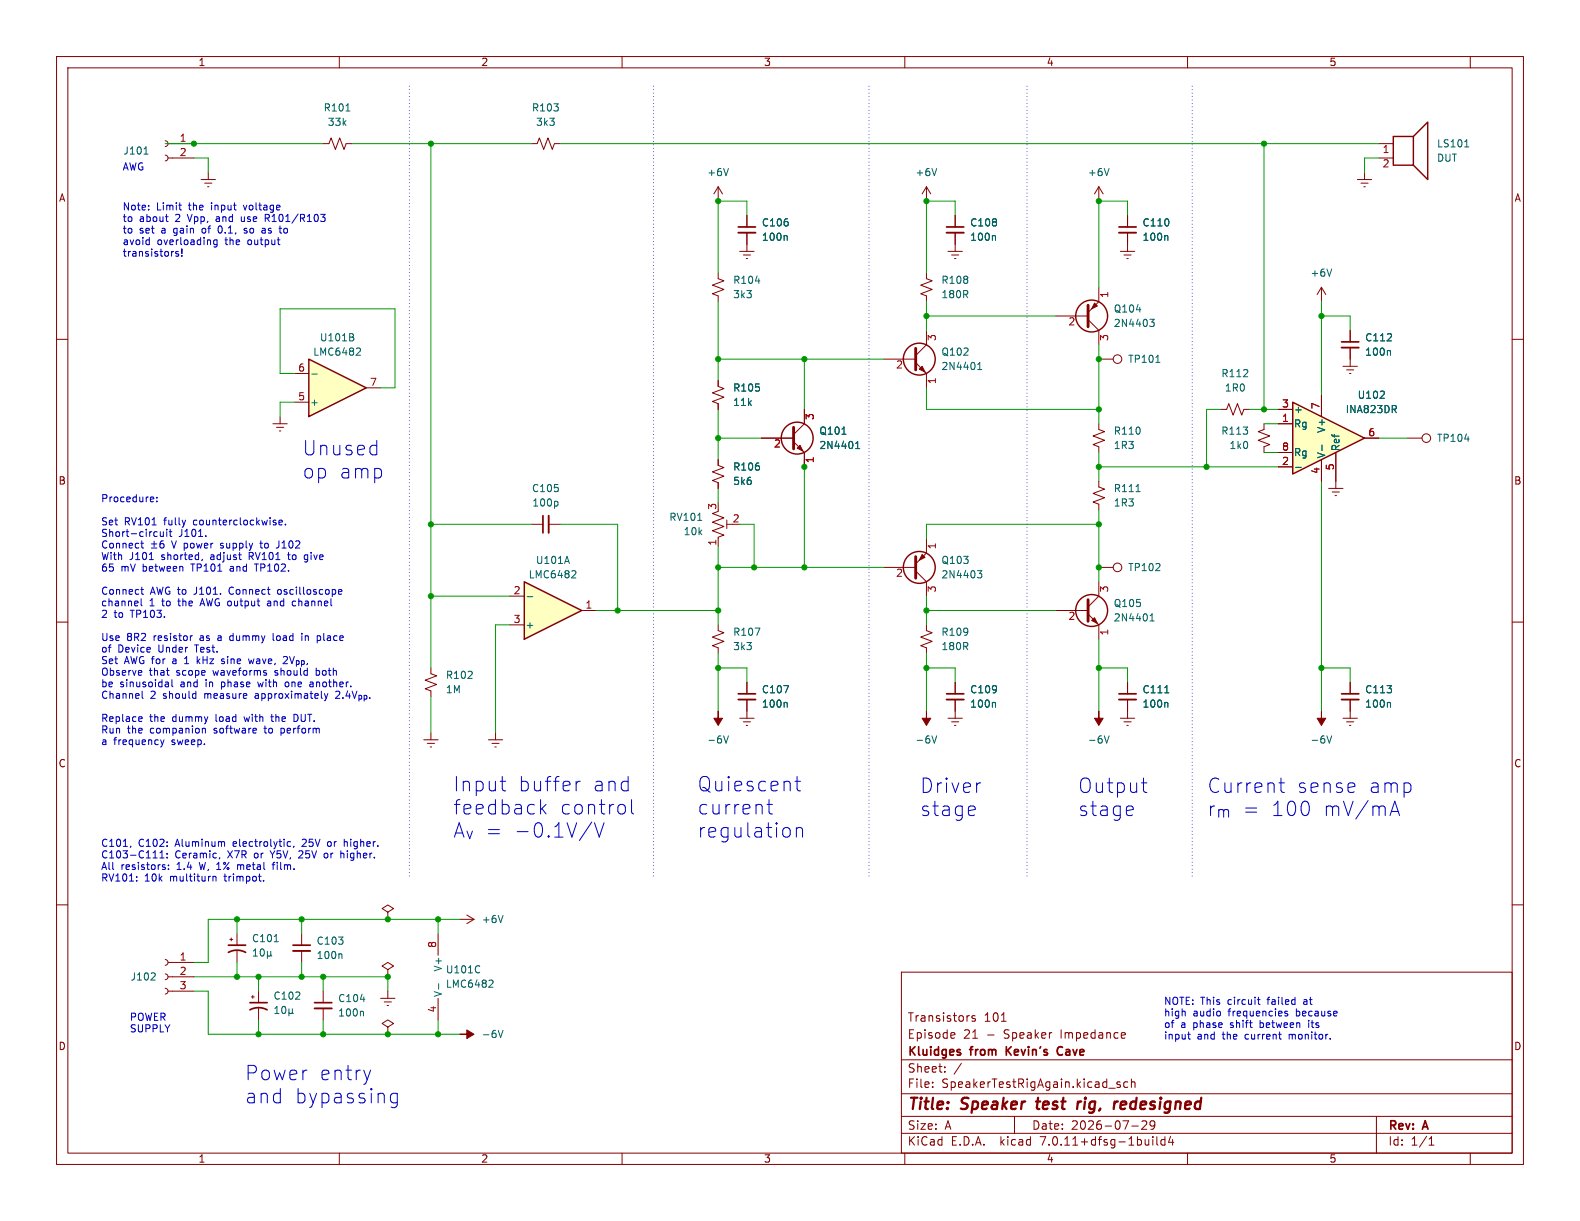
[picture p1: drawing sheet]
<svg xmlns="http://www.w3.org/2000/svg" width="279mm" height="216mm" viewBox="0 0 279 216" stroke-linecap="round" stroke-linejoin="round" font-family="sans-serif">
<g fill="none" stroke="#840000" stroke-width=".18">
<path d="M10 10h259.4v195.9h-259.4zM12 12h255.4v191.9h-255.4zM60 10v2M110 10v2M160 10v2M210 10v2M260 10v2M10 60h2M267.4 60h2M10 110h2M267.4 110h2M10 160h2"/>
<path d="M267.4 160h2M159.4 171.9h108v32h-108zM171.3 179.6h.1M172.4 179.7l-.3-.1-.2 .2v.2l.5 .2v.3h-.5M159.4 197.4h108M159.4 193.4h108M159.4 187.4h108M164.9 192.1v.2M164.9 191.4v.1M167.1 189.4v.2M167.1 188.7v.1M168.4 182.6l.4 .1 .1 .2-.8 .2"/>
<path d="M168.8 183.5l-.4 .1M170 188l-1.3 1.9M177.1 180.6h.8M179.4 197.4v3M198.1 191.4l-.4-.1-.2 .2 .1 .2 .5 .2v.3h-.6M198.8 182.6l.2 .3-.7 .2M198.9 183.5l-.1 .1M199.4 191.4l-.4-.1-.3 .3v.4l.2 .2h.5M200.1 191.4l.2-.1 .3 .1 .1 .9M200.1 190.8v1.5M200.1 199.1h1.2M202.7 198.3v.5l-.8 .9h.9"/>
<path d="M203.4 198.3v.5l.1 .2 .4 .1 .3-.3M204.1 198.3a.99 .99 0 0 1-.3 1.4h-.3M243.4 197.4v6.5M60 203.9v2M110 203.9v2M159.4 200.4h108M160 203.9v2M203.9 201v.1M203.9 201.5v1M204.6 201v1.3l.2 .2M206 201v1.5M206 201.6l-.4-.1-.3 .3v.4l.1 .2h.6"/>
<path d="M207 200.9l-.4 1.1h1M207.4 201.5v1M210 203.9v2M252.7 202.5h.9M252.7 201.4l.4-.4v1.5M260 203.9v2"/>
</g>
<path d="M183.2 194.8h.8M183.6 194.1l-.2 1.7 .2 .3M190.6 194.8l-.1 1.3M191.2 194.8l-.4 .1-.2 .3M197.7 194.8l-.4 .1M198.9 194.8l-.6 .1-.2 .9 .3 .3h.3M199.1 195.2l-.9 .2" fill="none" stroke="#840000" stroke-width=".4"/>
<path d="M169.8 186.1v.4M178 185.1v1.5M178.8 185.1l-.8 .8M187.8 185.1a.74 .74 0 0 0-.9 .6 .74 .74 0 0 0 .6 .9l.3-.1" fill="none" stroke="#840000" stroke-width=".3"/>
<path d="M228.6 71.1l12.7 6.4-12.7 6.3z" fill="#ffffc2"/>
<g fill="none" stroke="#840000" stroke-width=".25">
<path d="M246.4 24.1h3.5v5.1h-3.5zM249.9 24.1l2.6-2.5v10.2l-2.6-2.6M228.6 71.1l12.7 6.4-12.7 6.3z"/>
<circle cx="162.6" cy="100.3" r="2.82"/>
<circle cx="193" cy="107.9" r="2.82"/>
</g>
<g fill="none" stroke="#840000" stroke-width=".18">
<path d="M240 31.8h2.6M240.7 32.4h1.2M241.2 33h.2M241.3 30.5v1.3M243.8 25.4h2.6M243.8 27.9h2.6M233.7 50.8v2.5M233.7 50.8l-.8 1.3M233.7 50.8l.7 1.3M238.8 58.4v2.1M223.5 74.9v1l-1 .4 2 .8-2 .8 2 .7-1 .4v1M226.1 74.9h2.5"/>
<path d="M226.1 72.4h2.5M233.7 69.9v3.8M237.5 64.8h2.5M238.1 65.4h1.3M238.6 66h.3M238.8 61.5v3.3M241.3 77.5h2.5M248.9 77.5h2.6M163.8 95.3v2.5l-1.9 1.9M226.1 82.6h2.5M226.1 80h2.5M233.7 81.3v3.8"/>
<path d="M236.2 80v5.1M76.2 118.1v1l1 .4-2 .8 2 .7-2 .8 1 .4v1M156.2 100.3h5.7M161.9 101l1.9 1.9v2.5M186.7 108h5.7M192.4 108.6l1.9 1.9v2.5M194.3 102.9v2.5l-1.9 1.9M74.9 130.8h2.6M75.6 131.4h1.2M76.1 132.1h.2M76.2 129.5v1.3M86.4 130.8h2.5"/>
<path d="M87 131.4h1.3M87.5 132.1h.3M87.6 129.5v1.3M130.8 127h2.5M131.4 127.6h1.3M132 128.3h.2M132.1 120.7v2M132.1 123.7v3.3M167.6 127h2.6M168.3 127.6h1.2M168.8 128.3h.2M168.9 120.7v2"/>
<path d="M168.9 123.7v3.3M68.6 161.3l1-.6-1-.7-1 .7 1 .6v1.3M68.6 162.6h.1M77.5 165.1v3.8M77.5 176.5v3.8M81.3 162.6h2.5M82.5 161.8l1.3 .8M83.8 162.6l-1.3 .7"/>
<circle cx="252.2" cy="77.5" r=".76"/>
</g>
<g fill="none" stroke="#006464" stroke-width=".18">
<path d="M259 26h.7M235.5 47.6l-.4 1.2M233.8 78.7v1M244 70.4h.8M244.7 69.3v.4M245.7 62l.2 .2v.6M246.5 72.4l.4 .6M246.9 71.8v.4M259 77.6h.8M229.1 82.6h1M172.8 100.9h.8l-.4 .5 .4 .1v.4l-.2 .3h-.4M203.4 109.8h.7"/>
<path d="M203.4 108.9l.3-.4v1.3M128 130.1l.4 1.3 .4-1.3M138.6 121.2h.8l-.5 1.3M139 124.2l.2 .2v.6M164.8 130.1l.4 1.3 .4-1.3M175.9 124.2l.1 .2v.6M77.6 173.9v1M84.8 170.8v.1M84.8 171.9v.1M86.7 173.3l.4 .1 .1 .3-.8 .9h.8M89 161.9l-.5 1.2M88.1 182.2l.4 1.3 .5-1.3"/>
</g>
<path d="M161.9 98.4v3.8M192.4 106v3.9" fill="none" stroke="#840000" stroke-width=".51"/>
<g fill="#840000" stroke="#840000" stroke-width=".18">
<path d="M163.1 98l.5 .6-1 .5z"/>
<path d="M163.8 125.7v1.3h.8l-.8 1.3-.7-1.3h.7z"/>
<path d="M193 109.7l.5-.5 .6 1z"/>
<path d="M81.3 182.9h1.2v-.8l1.3 .8-1.3 .7v-.7z"/>
<path d="M127 125.7v1.3h.8l-.8 1.3-.8-1.3h.8z"/>
</g>
<path d="M237.2 61.5h3.1M130.6 123.7h3M167.4 123.7h3" fill="none" stroke="#840000" stroke-width=".33"/>
<path d="M237.2 60.5h3.1M130.6 122.7h3M167.4 122.7h3" fill="none" stroke="#840000" stroke-width=".3"/>
<path d="M92.7 102.9l10.2 5.1-10.2 5z" fill="#ffffc2"/>
<path d="M92.7 102.9l10.2 5.1-10.2 5z" fill="none" stroke="#840000" stroke-width=".25"/>
<g fill="none" stroke="#840000" stroke-width=".18">
<path d="M132.1 38.1v2M127 48.3v1l1 .4-2 .7 2 .8-2 .7 1 .4v1M130.8 44.5h2.5M131.4 45.1h1.3M132 45.7h.2M132.1 41.1v3.4M127 67.3v1l1 .4-2 .8 2 .7-2 .8 1 .4v1M94 92.7h2M97 92.7h2.1M127 81.3v1l1 .4-2 .7 2 .8-2 .8 1 .3v1.1M127 90.4l-1 .4 2 .8-2 .7 2 .8-2 .8 2 .7-1 .4v1.5M128.5 92.7h1"/>
<path d="M128.5 91.9v1.6M90.2 105.4h2.5M90.2 110.5h2.5M102.9 108h2.5"/>
</g>
<path d="M133.6 49.7h.8M139 41.6l.2 .2v.7M98.4 88.6l.3 .3v.3l-.3 .3M100.3 98.4l.4 1.2M123.4 92h.7M93.2 105.5h1M101.3 100.9l.4 .1 .1 .3-.7 .9h.7" fill="none" stroke="#006464" stroke-width=".18"/>
<path d="M130.6 41.1h3M97 91.2v3" fill="none" stroke="#840000" stroke-width=".33"/>
<path d="M130.6 40.1h3M96 91.2v3" fill="none" stroke="#840000" stroke-width=".3"/>
<path d="M54.6 63.5l10.2 5.1-10.2 5.1z" fill="#ffffc2"/>
<g fill="none" stroke="#840000" stroke-width=".25">
<path d="M54.6 63.5l10.2 5.1-10.2 5.1z"/>
<circle cx="193" cy="55.9" r="2.82"/>
<circle cx="141" cy="77.5" r="2.82"/>
<circle cx="162.6" cy="63.5" r="2.82"/>
</g>
<g fill="none" stroke="#840000" stroke-width=".18">
<path d="M29.2 27.4l.4 .2 .1 .4-.1 .3-.4 .1M29.2 24.9l.4 .1 .1 .4-.1 .4-.4 .1M29.7 25.4h4.6M29.7 27.9h4.6M35.6 31.8h2.5M36.2 32.4h1.3M36.7 33h.3M36.8 30.5v1.3M57.1 25.4h1.1l.3-1 .8 2 .8-2 .7 2 .4-1h1M94 25.4h1l.4-1 .7 2 .8-2 .8 2 .3-1h1.1M127 33l-.8 1.3M127 33v2.6"/>
<path d="M127 33l.8 1.3M132.1 38.1v2M163.8 33v2.6M163.8 33l-.7 1.3M163.8 33l.8 1.3M168.9 38.1v2M194.3 33v2.6M194.3 33l-.8 1.3M194.3 33l.8 1.3M199.4 38.1v2M132.1 41.1v2.1M163.8 48.3v1l1 .4-2 .7 2 .8-2 .7 1 .4v1"/>
<path d="M163.8 58.4v2.6l-1.9 1.9M167.6 44.5h2.6M168.3 45.1h1.2M168.8 45.7h.2M168.9 41.1v3.4M186.7 55.9h5.7M192.4 56.5l1.9 1.9v2.6M194.3 50.8v2.5l-1.9 1.9M198.1 44.5h2.6M198.8 45.1h1.2M199.3 45.7h.2M199.4 41.1v3.4"/>
<path d="M238.8 58.4v2.1M48.3 74.9h2.5M48.9 75.6h1.3M49.4 76.2h.3M49.5 73.7v1.2M52.1 71.1h2.5M52.1 66h2.5M64.8 68.6h2.5M127 67.3v1M127 71.4v1M134.6 77.5h5.7M140.3 78.1l1.9 1.9v2.6"/>
<path d="M142.2 72.4v2.5l-1.9 1.9M156.2 63.5h5.7M161.9 64.1l1.9 1.9v2.6M194.3 74.9v1l1 .4-2 .8 2 .8-2 .7 1 .4v1M194.3 63.5h2.5M215.9 72.4h1l.4-1 .8 2 .7-2 .8 2 .4-1h1M226.1 74.9h2.5M226.1 72.4h2.5M233.7 69.9v3.8M238.8 61.5v2M241.3 77.5h2.5M127 81.3v1"/>
<path d="M127 85.3v1.1M194.3 85.1v1l1 .4-2 .7 2 .8-2 .8 1 .4v1M226.1 82.6h2.5M226.1 80h2.5M233.7 81.3v3.8M234.9 86.4h2.6M235.6 87h1.3M236.1 87.6h.2M236.2 80v6.4M127 110.5v1l1 .4-2 .7 2 .8-2 .8 1 .4v1M163.8 110.5v1l1 .4-2 .7 2 .8-2 .8 1 .4v1M194.3 100.3h2.5"/>
<path d="M132.1 120.7v2M132.1 123.7v2M168.9 120.7v2M168.9 123.7v2M198.1 127h2.6M198.8 127.6h1.2M199.3 128.3h.2M199.4 120.7v2M199.4 123.7v3.3M237.5 127h2.5M238.1 127.6h1.3M238.6 128.3h.3"/>
<path d="M238.8 120.7v2M238.8 123.7v3.3M29.2 174.8l.4 .1 .1 .4-.1 .3-.4 .2M29.2 172.2l.4 .2 .1 .3-.1 .4-.4 .1M29.2 169.7l.4 .1 .1 .4-.1 .4-.4 .1M29.7 175.3h4.6M29.7 172.7h4.6M29.7 170.2h4.6M40.6 166.1h.5M40.9 165.9v.5M41.9 165.1v2M41.9 168.1v2.1"/>
<path d="M44.4 176.3h.6M44.7 176v.5M45.7 175.3v2M45.7 178.3v2M53.3 165.1v2M53.3 168.1v2.1M57.1 175.3v2M57.1 178.3v2M67.3 176.5h2.5M67.9 177.2h1.3M68.5 177.8h.2M68.6 171.5l1-.7-1-.6-1 .6 1 .7v1.2"/>
<path d="M68.6 172.7h.1M68.6 175.3v1.2M68.6 181.6l1-.6-1-.7-1 .7 1 .6v1.3M68.6 182.9h.1"/>
<circle cx="197.6" cy="63.5" r=".76"/>
<circle cx="197.6" cy="100.3" r=".76"/>
</g>
<g fill="none" stroke="#006464" stroke-width=".18">
<path d="M61.2 19.6h.7M25.5 27.2h.7M128.8 29.8l-.4 1.3M165.6 29.8l-.4 1.3M196.1 29.8l-.4 1.3M62.3 59.6l.3 .2-.1 .3-.2 .2M62.4 59.1l.1 .1-.1 .3M139 41.6l.2 .2v.7M175.9 41.6l.1 .2v.7M203.3 56.5h.8l-.4 .4 .3 .2 .1 .4-.2 .2h-.4M206.3 41.6l.2 .2v.7M55.1 66.1h1"/>
<path d="M63.2 61.5l.4 .1 .1 .3-.7 .9h.7M148.9 76.8h.7M151.3 79.3h.7M151.3 78.4l.4-.4v1.3M172.9 65.3h.7M172.9 64.4l.4-.3v1.2M204.4 64.1h.7M233.8 78.7v1M244 70.4h.8M244.7 69.3v.4M245.7 62l.2 .2v.6M246.5 72.4l.4 .6"/>
<path d="M246.9 71.8v.4M200.9 86.9h.7M229.1 82.6h1M133.5 111.1h.9l-.6 1.2M138.6 121.2h.8l-.5 1.3M139 124.2l.2 .2v.6M175.9 124.2l.1 .2v.6M195.3 130.1l.4 1.3 .4-1.3M206 122.5h.7M206.3 124.2l.2 .2v.6M234.6 130.1l.5 1.3 .4-1.3M245.7 124.2l.2 .2v.6"/>
<path d="M27.3 172.1l.2 .2-.1 .3-.7 .7h.8M44.8 169.1h.7M44.8 168.2l.4-.4v1.3M46.2 167.8h.1a.68 .68 0 0 1 .5 .6 .68 .68 0 0 1-.5 .7 .84 .84 0 0 1-.1-1.3zM47.3 168.9l.2 .2h.2l.2-.2M47.3 168.2v1.3M47.9 168.9l.2 .2M47.9 168.2v.7M48.5 166.5h.7M48.6 179.2h.7M48.6 178.3l.4-.4v1.3M50 178l.1-.1a.68 .68 0 0 1 .5 .7 .68 .68 0 0 1-.5 .6 .84 .84 0 0 1-.1-1.2z"/>
<path d="M51.1 179l.2 .2h.2l.2-.2M51.1 178.4v1.2M51.7 179l.2 .2M51.7 178.4v.6M60.3 168.6l.2 .2v.7M63.7 176.7h.8M64.1 178.8l.2 .2v.7"/>
</g>
<path d="M167.4 41.1h3M197.9 41.1h3M197.9 123.7h3M237.2 123.7h3.1M51.8 168.1h3.1M55.6 178.3h3.1" fill="none" stroke="#840000" stroke-width=".33"/>
<path d="M167.4 40.1h3M197.9 40.1h3M197.9 122.7h3M237.2 122.7h3.1M40.4 168.4a3.2 3.2 0 0 1 3 0M40.4 167.1h3M44.2 178.6a3.2 3.2 0 0 1 3 0M44.2 177.3h3M51.8 167.1h3.1M55.6 177.3h3.1" fill="none" stroke="#840000" stroke-width=".3"/>
<g fill="#840000" stroke="#840000" stroke-width=".18">
<path d="M233.7 125.7v1.3h.7l-.7 1.3-.8-1.3h.8z"/>
<path d="M194.3 125.7v1.3h.8l-.8 1.3-.8-1.3h.8z"/>
<path d="M162.6 65.3l.5-.5 .5 1z"/>
<path d="M193.5 53.6l.6 .5-1.1 .5z"/>
<path d="M141 79.2l.5-.5 .5 1.1z"/>
</g>
<path d="M192.4 54v3.8M140.3 75.6v3.8M161.9 61.6v3.8" fill="none" stroke="#840000" stroke-width=".51"/>
<g fill="none" stroke="#0000c2" stroke-width=".18">
<path d="M26.3 37v.1M26.3 36.3v.2M29.2 38.3h.5M29.6 39.2h.1M31.6 36.3h.5M32 37.1h.1M42.7 38.3v.7l.2 .2M46.9 37.9v1.3M46.9 38.6h.5M47.2 38.6l.4 .6M56.7 37.9h.8l-.4 .5 .3 .1 .1 .4-.3 .3h-.3M26.3 42.4l.1 .1"/>
<path d="M26.4 42v1.3M26.4 43.2l-.1 .1M30.6 44.5h.1M31.5 44.5h-.3l-.1 .1v.2l.4 .1v.3h-.4M32.1 44.1l.1 .7M32.2 45.2v.1M32.2 44v.8M32.2 44.1v.7M38.4 42.4v1l-.3 .3-.3-.1M38.4 42.5l-.4-.1-.2 .3 .1 .5h.5M38.7 40l-.1 .4 .1 .8M43.2 41.2h.3"/>
<path d="M43.5 40.4l-.3 .2v.1l.3 .1M46.4 41.2h.5M46.4 40.4h.4M46.9 40.7l-.5 .1M49.3 40.4h.5M49.7 41.2h.1M66.4 78.7l.2 .2M66.6 77.9v2.5M24.9 96.1h.5M25.1 95.6v1.1l.3 .2M26.4 99h.7M26.8 87.9h.3l.1 .3-.6 .1"/>
<path d="M26.8 96.9h.9M26.8 96.2h.9M27.1 88.7h-.3M27.3 95.7v1M27.7 94l.1 .1M27.7 88.6v.1M27.7 87.9v.2M27.8 94.8l-.1 .1M28.3 94l.1 .8 .3 .1 .2-.2M28.9 95.6l-.4 .1a.85 .85 0 0 0 0 1.2l.4-.1 .1-.4-.2-.3-.4 .1-.1 .2M28.9 94v.9M29.5 94v.9"/>
<path d="M29.9 94h.5M30.1 93.6v1.1l.3 .2M35.8 98.9l-.1 .2M36.4 94.7v.2M45.9 96.1h.5M46.1 95.6l.1 1.2M49.3 96.7l-.5 .2M49.3 92.4l.6-.1v-.3h-.4l-.2 .2 .1 .6h.5M50.5 92.7v.1M50.8 98.1h.5M51 97.7l.1 1.2M53.9 99.3l.3 .1"/>
<path d="M54.3 98.1h-.3l-.2 .2 .1 .5 .4 .2M66.6 80.3l-.2 .1M24.9 104.2h.5M24.9 118.6l.2 .3-.6 .1M25 105.9v1l.1 .2M25 119.3l-.1 .1M25.1 103.8v1.1l.3 .2M32.6 117.4h.8M32.8 116.4h-.2M34 112.4l-.3 .3M34.9 116.1v1.3M35.4 116.5l-.5 .5"/>
<path d="M39.2 117.3l.3 .1M39.5 116.5l-.3 .2v.2h.3M40.7 112.5l-.1 .2 .1 .5M43.9 116.5l.3 .9 .2-.7 .3 .7M47 119l.2 .2-.2 .2M47 118.6h.1M47.7 106.3h-.4M47.8 106.6h-.3l-.2 .2v.3h.5M48.3 112v1.1l.2 .2M49.2 104.3l-.1 .2 .1 .5M50.1 116.2l.5-.1 .2 .2M50.8 116.4l-.7 1h.7"/>
<path d="M52.3 106.3h-.4l-.2 .2 .1 .6h.5M53.4 112v.1M53.4 112.4v.9M55.9 118.1v1.3M55.9 119.3l.1 .1M56 118.6h-.1M56.2 112.4h.3l.2 .3-.1 .4-.4 .2M59.9 104.3l.4-.1 .2 .3-.6 .2M59.9 105h.5M24.7 126.7l.4 .1v.2l-.6 .2M25.1 127.5l-.4 .1M25.1 122.2v1.1l.2 .2"/>
<path d="M28.4 130.8l.3 .9M28.7 131.7l-.3 .4M29 130.8l-.3 .9M29.4 120.6h.2l.2 .2v.6M29.8 121.4h-.4M29.8 120.9l-.4 .1M30.4 120.2v1.1l.2 .1M35.8 128.9l.2-.1h.3v.8M45.6 120.6l.2 .8M47.9 126.7h.5M48.1 126.3v1.2M49.7 128.8v1.2"/>
<path d="M49.7 129.6h.1M49.8 128.8h-.1M50.8 120.6l-.3 .1-.1 .1 .1 .5 .3 .1M52.5 126.4l-.5-.1v1.3l.5-.1M54.8 121.3l.2 .1h.4M54.8 120.7h.5M55.4 120.9l-.4 .1-.2 .1M57.4 122.6l.3 .9M57.7 123.5l-.3 .4M58 122.6l-.3 .9M59.5 122.2l-.1 .1M60 122.8l-.7 .7h.8"/>
<path d="M88.5 138.1h.9M88.9 139.7l.5 .1M101.9 138.1v1.7M102.6 138.1a.65 .65 0 0 0-.7 .5M140.6 138.1h1M140.9 137.3v2.2l.2 .2 .5 .1M173.2 138.4h.2M201.8 138.4h1M202.2 139.8l.1 .2 .5 .1M226.2 138.4h.9M226.5 137.6v2.2l.1 .2 .5 .1M23.1 149.6l-.1 .2"/>
<path d="M24.2 155.7v.1M24.2 155v.1M27.1 151.7h.7M28.3 151.7h.7M28.3 150.8l.3-.4v1.3M28.9 153.3l.3 .1v.2l-.1 .2h-.3M28.9 152.9l.3 .1M29.6 151.6v.1M29.6 150.9v.1M29.8 153.6v.2M29.8 153v.1M37.7 154.9v.9"/>
<path d="M37.7 155.1l.1-.2 .3 .1 .1 .8M38.9 151.6l-.2 .3M39.3 148.8l.4 .2v.7M42 152.9v.9M42.2 152.9l-.2 .1M46.6 155.7v.1M48.1 152.9h.5M48.3 152.7v1.1M50.8 149.4l.2 .3 .4-.1M51.4 148.9l-.4-.1-.2 .3M52 149.6l-.1 .2M53 150.4l-.2 .2"/>
<path d="M53.5 151l-.7 .7h.8M57.7 150.9h-.3l-.1 .2 .1 .5 .3 .1M58 148.9l-.1 .2 .1 .5M60.3 150.9h.3l.2 .1M60.9 148.4v1.3M61.2 148.8l-.3 .1M95.8 143l.8 .9M96.6 142.2l-1 1M104.6 145.4l-2.1 3.2M105.1 145.5l.9 2.5 .8-2.5M110.3 142.4l.3 .3v.7l-.3 .4M111.7 141.4v2.2l.3 .3"/>
<path d="M135.6 142.2h1M136 141.4v2.2l.1 .2 .5 .1M139.6 146.6l.1 .2v.7l-.1 .3M140.8 146.3v1.7M140.8 146.6a.63 .63 0 0 1 1.1 .1v1.3M172.1 142.5l.2 .1 .2 .5-1.3 .3M172.3 144.1l-.2 .1M200 142.5l.3 .1 .1 .5-1.2 .3M200.3 144.1l-.3 .1M245.8 144.2l.8-2.5 .9 2.5M246 143.5h1.3M209.5 178.9l.1 .7"/>
<path d="M222.4 176.8h.4M222.5 176.3v1.1l.3 .2M227.7 178.9l-.3-.1-.2 .2v.2l.5 .1v.3h-.5M65.5 189.2l-.6 1.7M70.3 193.3v2.1a.69 .69 0 0 1-1.1 .3M70.3 193.4l-.8-.1-.5 .5v.7l.3 .4 .2 .1 .8-.1M210 182.9h.5M210.2 182.5v1.1l.3 .1M226.1 182.9h.5M226.5 183.7h.1M231.4 180.4v.1M231.4 180.8v.9"/>
<path d="M235.2 183.6v.1"/>
</g>
<path d="M72.4 15.2v139.7M115.6 15.2v139.7M153.7 15.2v139.7M181.6 15.2v139.7M210.8 15.2v139.7" fill="none" stroke="#0000c2" stroke-width=".18" stroke-dasharray="0 .6"/>
<g fill="none" stroke="#009600" stroke-width=".18">
<path d="M29.2 25.4h27.9M34.3 27.9h2.5v2.6M62.2 25.4h31.8M76.2 25.4v92.7M99.1 25.4h144.7M132.1 38.1v-2.5h-5.1v12.7M168.9 38.1v-2.5h-5.1v12.7M199.4 38.1v-2.5h-5.1v15.2M223.5 25.4v47M243.8 27.9h-2.5v2.6M127 53.3v14M163.8 53.3v5.1"/>
<path d="M163.8 55.9h22.9M233.7 55.9h5.1v2.5M233.7 53.3v16.6M52.1 66h-2.6v-11.4h20.3v14h-2.5M52.1 71.1h-2.6v2.6M127 63.5h29.2M127 72.4v8.9M127 77.5h7.6M142.2 63.5v8.9M163.8 68.6v3.8h30.5M194.3 61v13.9M215.9 72.4h-2.5v10.2"/>
<path d="M221 72.4h5.1M223.5 74.9h2.6M243.8 77.5h5.1M76.2 92.7h17.8M99.1 92.7h10.1v15.3M127 86.4v2.5M127 96.5v14M130.8 92.7h2.5v7.6M142.2 81.3v19M194.3 92.7h-30.5v2.6M194.3 80v5.1M194.3 90.2v12.7"/>
<path d="M194.3 82.6h31.8M223.5 80h2.6M233.7 85.1v40.6M76.2 105.4h14M90.2 110.5h-2.6v19M105.4 108h21.6M127 115.6v10.1M127 100.3h29.2M127 118.1h5.1v2.6M163.8 105.4v5.1M163.8 115.6v10.1M163.8 118.1h5.1v2.6"/>
<path d="M163.8 108h22.9M194.3 113v12.7M194.3 118.1h5.1v2.6M233.7 118.1h5.1v2.6M76.2 123.2v6.3M34.3 175.3h2.5v7.6h44.5M34.3 172.7h34.3v2.6M41.9 162.6v2.5M41.9 170.2v2.5M45.7 172.7v2.6M53.3 162.6v2.5M53.3 170.2v2.5"/>
<path d="M57.1 172.7v2.6M77.5 162.6v2.5M81.3 162.6h-44.5v7.6h-2.5M45.7 180.3v2.6M57.1 180.3v2.6M77.5 180.3v2.6"/>
</g>
<g fill="#009600" stroke="#009600" stroke-width=".18">
<circle cx="233.7" cy="55.9" r=".46"/>
<circle cx="223.5" cy="72.4" r=".46"/>
<circle cx="194.3" cy="72.4" r=".46"/>
<circle cx="213.4" cy="82.6" r=".46"/>
<circle cx="194.3" cy="63.5" r=".46"/>
<circle cx="194.3" cy="92.7" r=".46"/>
<circle cx="194.3" cy="82.6" r=".46"/>
<circle cx="163.8" cy="55.9" r=".46"/>
<circle cx="45.7" cy="182.9" r=".46"/>
<circle cx="53.3" cy="172.7" r=".46"/>
<circle cx="41.9" cy="162.6" r=".46"/>
<circle cx="41.9" cy="172.7" r=".46"/>
<circle cx="45.7" cy="172.7" r=".46"/>
<circle cx="53.3" cy="162.6" r=".46"/>
<circle cx="127" cy="118.1" r=".46"/>
<circle cx="133.3" cy="100.3" r=".46"/>
<circle cx="142.2" cy="100.3" r=".46"/>
<circle cx="127" cy="100.3" r=".46"/>
<circle cx="127" cy="108" r=".46"/>
<circle cx="76.2" cy="92.7" r=".46"/>
<circle cx="223.5" cy="25.4" r=".46"/>
<circle cx="194.3" cy="35.6" r=".46"/>
<circle cx="194.3" cy="100.3" r=".46"/>
<circle cx="68.6" cy="162.6" r=".46"/>
<circle cx="77.5" cy="162.6" r=".46"/>
<circle cx="57.1" cy="172.7" r=".46"/>
<circle cx="57.1" cy="182.9" r=".46"/>
<circle cx="68.6" cy="172.7" r=".46"/>
<circle cx="109.2" cy="108" r=".46"/>
<circle cx="76.2" cy="105.4" r=".46"/>
<circle cx="68.6" cy="182.9" r=".46"/>
<circle cx="77.5" cy="182.9" r=".46"/>
<circle cx="142.2" cy="63.5" r=".46"/>
<circle cx="127" cy="63.5" r=".46"/>
<circle cx="127" cy="35.6" r=".46"/>
<circle cx="127" cy="77.5" r=".46"/>
<circle cx="142.2" cy="82.6" r=".46"/>
<circle cx="163.8" cy="35.6" r=".46"/>
<circle cx="76.2" cy="25.4" r=".46"/>
<circle cx="34.3" cy="25.4" r=".46"/>
<circle cx="163.8" cy="108" r=".46"/>
<circle cx="163.8" cy="118.1" r=".46"/>
<circle cx="233.7" cy="118.1" r=".46"/>
<circle cx="194.3" cy="118.1" r=".46"/>
</g>
<g font-size="3.5" fill="#0000c2">
<text x="53.3" y="80.8">Unused</text>
<text x="53.3" y="84.8">op</text>
<text x="59.8" y="84.8">amp</text>
<text x="80" y="140.2">Input</text>
<text x="91.4" y="140.2">buffer</text>
<text x="104.6" y="140.2">and</text>
<text x="123.2" y="140.2">Quiescent</text>
<text x="162.6" y="140.4">Driver</text>
<text x="190.5" y="140.4">Output</text>
<text x="213.4" y="140.4">Current</text>
<text x="229.2" y="140.4">sense</text>
<text x="241.8" y="140.4">amp</text>
<text x="80" y="144.3">feedback</text>
<text x="80" y="148.3">A_{v} -0.1V/V</text>
<text x="85.6" y="148.3">=</text>
<text x="98.8" y="144.3">control</text>
<text x="123.2" y="144.3">current</text>
<text x="123.2" y="148.3">regulation</text>
<text x="162.6" y="144.5">stage</text>
<text x="190.5" y="144.5">stage</text>
<text x="213.4" y="144.5">r_{m}</text>
<text x="219.5" y="144.5">=</text>
<text x="224.6" y="144.5">100</text>
<text x="233.7" y="144.5">mV/mA</text>
<text x="43.2" y="191.2">Power</text>
<text x="56.3" y="191.2">entry</text>
<text x="43.2" y="195.3">and</text>
<text x="52" y="195.3">bypassing</text>
</g>
<g font-size="2.8" fill="#840000">
<text x="160.4" y="196.8">Title:</text>
<text x="170.1" y="196.8">Speaker</text>
<text x="184.2" y="196.8">test</text>
<text x="192.1" y="196.8">rig,</text>
<text x="199.4" y="196.8">redesigned</text>
</g>
<g font-size="2.1" fill="#840000">
<text x="160.4" y="183.9">Episode</text>
<text x="160.4" y="180.9">Transistors</text>
<text x="170.3" y="183.9">21</text>
<text x="174" y="180.9">101</text>
<text x="174.5" y="183.9">-</text>
<text x="177.7" y="183.9">Speaker</text>
<text x="187.8" y="183.9">Impedance</text>
<text x="160.4" y="189.9">Sheet:</text>
<text x="160.4" y="187.1">Kluidges</text>
<text x="171.7" y="187.1">from</text>
<text x="178.6" y="187.1">Kevin's</text>
<text x="188.3" y="187.1">Cave</text>
<text x="160.4" y="192.6">File:</text>
<text x="166.5" y="192.6">SpeakerTestRigAgain.kicad_sch</text>
<text x="160.4" y="202.8">KiCad</text>
<text x="160.4" y="200">Size:</text>
<text x="167.1" y="200">A</text>
<text x="168.1" y="202.8">E.D.A.</text>
<text x="177" y="202.8">kicad</text>
<text x="182.4" y="200">Date:</text>
<text x="184.2" y="202.8">7.0.11+dfsg-1build4</text>
<text x="189.4" y="200">2026-07-29</text>
<text x="245.4" y="200.2">Rev:</text>
<text x="245.4" y="202.8">Id:</text>
<text x="249.5" y="202.8">1/1</text>
<text x="251.8" y="200.2">A</text>
</g>
<g font-size="1.8" fill="#840000">
<text x="35" y="11.9">1</text>
<text x="85" y="11.9">2</text>
<text x="135" y="11.9">3</text>
<text x="185" y="11.9">4</text>
<text x="235" y="11.9">5</text>
<text x="10.3" y="35.9">A</text>
<text x="267.7" y="35.9">A</text>
<text x="10.3" y="85.9">B</text>
<text x="267.7" y="85.9">B</text>
<text x="10.3" y="135.9">C</text>
<text x="267.7" y="135.9">C</text>
<text x="10.3" y="185.9">D</text>
<text x="267.7" y="185.9">D</text>
<text x="35" y="205.8">1</text>
<text x="85" y="205.8">2</text>
<text x="135" y="205.8">3</text>
<text x="185" y="205.8">4</text>
<text x="235" y="205.8">5</text>
</g>
<g font-size="1.8" fill="#006464">
<text x="57.1" y="19.9">R101</text>
<text x="57.9" y="22.5">33k</text>
<text x="94" y="19.9">R103</text>
<text x="94.7" y="22.5">3k3</text>
<text x="21.7" y="27.5">J101</text>
<text x="254" y="26.3">LS101</text>
<text x="254" y="28.8">DUT</text>
<text x="125" y="31.3">+6V</text>
<text x="161.8" y="31.3">+6V</text>
<text x="192.3" y="31.3">+6V</text>
<text x="134.6" y="40.2">C106</text>
<text x="171.5" y="40.2">C108</text>
<text x="201.9" y="40.2">C110</text>
<text x="134.6" y="42.8">100n</text>
<text x="171.5" y="42.8">100n</text>
<text x="201.9" y="42.8">100n</text>
<text x="129.5" y="50.4">R104</text>
<text x="129.5" y="52.9">3k3</text>
<text x="166.4" y="50.4">R108</text>
<text x="166.4" y="52.9">180R</text>
<text x="231.6" y="49.1">+6V</text>
<text x="196.9" y="55.5">Q104</text>
<text x="196.9" y="58">2N4403</text>
<text x="55.3" y="63.1">LMC6482</text>
<text x="56.5" y="60.6">U101B</text>
<text x="166.4" y="63.1">Q102</text>
<text x="166.4" y="65.6">2N4401</text>
<text x="199.4" y="64.4">TP101</text>
<text x="241.3" y="60.6">C112</text>
<text x="241.3" y="63.1">100n</text>
<text x="54.7" y="72">+</text>
<text x="129.5" y="69.4">R105</text>
<text x="129.5" y="72">11k</text>
<text x="215.9" y="66.9">R112</text>
<text x="216.5" y="69.4">1R0</text>
<text x="240" y="70.7">U102</text>
<text x="144.8" y="77.1">Q101</text>
<text x="196.9" y="77.1">R110</text>
<text x="215.9" y="77.1">R113</text>
<text x="228.7" y="75.8">Rg</text>
<text x="228.7" y="73.3">+</text>
<text x="234.5" y="76.7" transform="rotate(-90 234.5 76.7)">V+</text>
<text x="237.9" y="73.3">INA823DR</text>
<text x="129.5" y="83.4">R106</text>
<text x="144.8" y="79.6">2N4401</text>
<text x="196.9" y="79.6">1R3</text>
<text x="217.3" y="79.6">1k0</text>
<text x="228.7" y="80.9">Rg</text>
<text x="234.5" y="81.2" transform="rotate(-90 234.5 81.2)">V-</text>
<text x="237.1" y="79.9" transform="rotate(-90 237.1 79.9)">Ref</text>
<text x="254" y="78.3">TP104</text>
<text x="94" y="87.2">C105</text>
<text x="94" y="89.8">100p</text>
<text x="129.5" y="86">5k6</text>
<text x="196.9" y="87.2">R111</text>
<text x="196.9" y="89.8">1R3</text>
<text x="118.3" y="92.3">RV101</text>
<text x="120.8" y="94.8">10k</text>
<text x="94.7" y="99.9">U101A</text>
<text x="166.4" y="99.9">Q103</text>
<text x="199.4" y="101.2">TP102</text>
<text x="93.4" y="102.5">LMC6482</text>
<text x="166.4" y="102.5">2N4403</text>
<text x="196.9" y="107.5">Q105</text>
<text x="92.8" y="111.4">+</text>
<text x="129.5" y="112.6">R107</text>
<text x="166.4" y="112.6">R109</text>
<text x="196.9" y="110.1">2N4401</text>
<text x="129.5" y="115.2">3k3</text>
<text x="166.4" y="115.2">180R</text>
<text x="78.7" y="120.2">R102</text>
<text x="78.7" y="122.8">1M</text>
<text x="134.6" y="122.8">C107</text>
<text x="134.6" y="125.3">100n</text>
<text x="171.5" y="122.8">C109</text>
<text x="171.5" y="125.3">100n</text>
<text x="201.9" y="122.8">C111</text>
<text x="201.9" y="125.3">100n</text>
<text x="241.3" y="122.8">C113</text>
<text x="241.3" y="125.3">100n</text>
<text x="125" y="131.7">-6V</text>
<text x="161.8" y="131.7">-6V</text>
<text x="192.3" y="131.7">-6V</text>
<text x="231.6" y="131.7">-6V</text>
<text x="44.5" y="166.8">C101</text>
<text x="55.9" y="167.2">C103</text>
<text x="85.1" y="163.4">+6V</text>
<text x="23" y="173.6">J102</text>
<text x="55.9" y="169.8">100n</text>
<text x="78.3" y="171.9" transform="rotate(-90 78.3 171.9)">V+</text>
<text x="78.7" y="172.3">U101C</text>
<text x="48.3" y="177">C102</text>
<text x="59.7" y="177.4">C104</text>
<text x="59.7" y="179.9">100n</text>
<text x="78.3" y="176.4" transform="rotate(-90 78.3 176.4)">V-</text>
<text x="78.7" y="174.9">LMC6482</text>
<text x="85.1" y="183.7">-6V</text>
</g>
<g font-size="1.8" fill="#a90000">
<text x="31.7" y="25.1">1</text>
<text x="31.7" y="27.7">2</text>
<text x="244.4" y="27.4">1</text>
<text x="244.4" y="29.9">2</text>
<text x="196.3" y="52.8" transform="rotate(-90 196.3 52.8)">1</text>
<text x="188.8" y="57.9">2</text>
<text x="52.6" y="65.8">6</text>
<text x="158.4" y="65.5">2</text>
<text x="165.8" y="60.4" transform="rotate(-90 165.8 60.4)">3</text>
<text x="196.3" y="60.4" transform="rotate(-90 196.3 60.4)">3</text>
<text x="52.6" y="70.9">5</text>
<text x="65.3" y="68.3">7</text>
<text x="165.8" y="68" transform="rotate(-90 165.8 68)">1</text>
<text x="144.2" y="74.4" transform="rotate(-90 144.2 74.4)">3</text>
<text x="226.6" y="74.7">1</text>
<text x="226.6" y="72.1">3</text>
<text x="233.4" y="72.5" transform="rotate(-90 233.4 72.5)">7</text>
<text x="241.9" y="77.2">6</text>
<text x="136.8" y="79.5">2</text>
<text x="144.2" y="82" transform="rotate(-90 144.2 82)">1</text>
<text x="226.6" y="82.3">2</text>
<text x="226.6" y="79.8">8</text>
<text x="233.4" y="83.9" transform="rotate(-90 233.4 83.9)">4</text>
<text x="236" y="83.3" transform="rotate(-90 236 83.3)">5</text>
<text x="126.7" y="90.2" transform="rotate(-90 126.7 90.2)">3</text>
<text x="129.5" y="92.5">2</text>
<text x="126.7" y="96.6" transform="rotate(-90 126.7 96.6)">1</text>
<text x="165.8" y="97.2" transform="rotate(-90 165.8 97.2)">1</text>
<text x="90.7" y="105.2">2</text>
<text x="103.4" y="107.7">1</text>
<text x="158.4" y="102.3">2</text>
<text x="165.8" y="104.8" transform="rotate(-90 165.8 104.8)">3</text>
<text x="196.3" y="104.8" transform="rotate(-90 196.3 104.8)">3</text>
<text x="90.7" y="110.2">3</text>
<text x="188.8" y="109.9">2</text>
<text x="196.3" y="112.5" transform="rotate(-90 196.3 112.5)">1</text>
<text x="77.2" y="167.7" transform="rotate(-90 77.2 167.7)">8</text>
<text x="31.7" y="169.9">1</text>
<text x="31.7" y="172.5">2</text>
<text x="31.7" y="175">3</text>
<text x="77.2" y="179.1" transform="rotate(-90 77.2 179.1)">4</text>
</g>
<g font-size="1.8" fill="#0000c2">
<text x="21.6" y="30.2">AWG</text>
<text x="21.6" y="37.3">Note:</text>
<text x="21.6" y="39.3">to</text>
<text x="21.6" y="41.4">to</text>
<text x="24.6" y="39.3">about</text>
<text x="24.6" y="41.4">set</text>
<text x="27.7" y="37.3">Limit</text>
<text x="28.6" y="41.4">a</text>
<text x="31" y="41.4">gain</text>
<text x="31.1" y="39.3">2</text>
<text x="33.5" y="37.3">the</text>
<text x="33.5" y="39.3">Vpp,</text>
<text x="36.2" y="41.4">of</text>
<text x="37.6" y="37.3">input</text>
<text x="38.7" y="39.3">and</text>
<text x="39.2" y="41.4">0.1,</text>
<text x="43.3" y="39.3">use</text>
<text x="43.6" y="37.3">voltage</text>
<text x="44" y="41.4">so</text>
<text x="47.4" y="41.4">as</text>
<text x="47.7" y="39.3">R101/R103</text>
<text x="50.7" y="41.4">to</text>
<text x="21.6" y="43.4">avoid</text>
<text x="21.6" y="45.5">transistors!</text>
<text x="27.8" y="43.4">overloading</text>
<text x="40" y="43.4">the</text>
<text x="44.1" y="43.4">output</text>
<text x="17.8" y="88.9">Procedure:</text>
<text x="17.8" y="93">Set</text>
<text x="17.8" y="95">Short-circuit</text>
<text x="22" y="93">RV101</text>
<text x="29.1" y="93">fully</text>
<text x="31.6" y="95">J101.</text>
<text x="34.5" y="93">counterclockwise.</text>
<text x="17.8" y="97.1">Connect</text>
<text x="17.8" y="99.1">With</text>
<text x="17.8" y="101.2">65</text>
<text x="21.4" y="101.2">mV</text>
<text x="22.9" y="99.1">J101</text>
<text x="25.3" y="101.2">between</text>
<text x="28.6" y="99.1">shorted,</text>
<text x="30.5" y="97.1">V power</text>
<text x="34.1" y="101.2">TP101</text>
<text x="37.5" y="99.1">adjust</text>
<text x="39.5" y="97.1">supply</text>
<text x="41.2" y="101.2">and</text>
<text x="44.5" y="99.1">RV101</text>
<text x="45.8" y="101.2">TP102.</text>
<text x="46.7" y="97.1">to</text>
<text x="49.8" y="97.1">J102</text>
<text x="51.6" y="99.1">to</text>
<text x="54.7" y="99.1">give</text>
<text x="17.8" y="105.2">Connect</text>
<text x="17.8" y="107.3">channel</text>
<text x="26.4" y="107.3">1</text>
<text x="26.6" y="105.2">AWG to</text>
<text x="28.8" y="107.3">to</text>
<text x="31.8" y="107.3">the</text>
<text x="34.6" y="105.2">J101.</text>
<text x="35.9" y="107.3">AWG output</text>
<text x="41" y="105.2">Connect</text>
<text x="48.1" y="107.3">and</text>
<text x="49.8" y="105.2">oscilloscope</text>
<text x="52.8" y="107.3">channel</text>
<text x="17.8" y="109.3">2</text>
<text x="17.8" y="113.4">Use</text>
<text x="20.2" y="109.3">to</text>
<text x="22.4" y="113.4">8R2</text>
<text x="23.2" y="109.3">TP103.</text>
<text x="27.3" y="113.4">resistor</text>
<text x="35.6" y="113.4">as</text>
<text x="39" y="113.4">a</text>
<text x="41.3" y="113.4">dummy</text>
<text x="49.1" y="113.4">load</text>
<text x="54.4" y="113.4">in</text>
<text x="57.3" y="113.4">place</text>
<text x="17.8" y="115.5">of</text>
<text x="17.8" y="117.5">Set</text>
<text x="17.8" y="119.6">Observe</text>
<text x="20.8" y="115.5">Device</text>
<text x="22" y="117.5">AWG for</text>
<text x="26.4" y="119.6">that</text>
<text x="28.1" y="115.5">Under</text>
<text x="30.8" y="117.5">a</text>
<text x="31.3" y="119.6">scope</text>
<text x="33.1" y="117.5">1</text>
<text x="34.8" y="115.5">Test.</text>
<text x="35.5" y="117.5">kHz</text>
<text x="38" y="119.6">waveforms</text>
<text x="40" y="117.5">sine</text>
<text x="45.1" y="117.5">wave,</text>
<text x="49.1" y="119.6">should</text>
<text x="51.4" y="117.5">2V_{pp},</text>
<text x="56.5" y="119.6">both</text>
<text x="17.8" y="121.6">be</text>
<text x="17.8" y="123.7">Channel</text>
<text x="21.2" y="121.6">sinusoidal</text>
<text x="26.6" y="123.7">2</text>
<text x="29" y="123.7">should</text>
<text x="32" y="121.6">and</text>
<text x="36.4" y="123.7">measure</text>
<text x="36.7" y="121.6">in</text>
<text x="39.6" y="121.6">phase</text>
<text x="45.6" y="123.7">approximately</text>
<text x="46.3" y="121.6">with</text>
<text x="51.3" y="121.6">one</text>
<text x="55.9" y="121.6">another.</text>
<text x="60" y="123.7">2.4V_{pp}.</text>
<text x="17.8" y="127.7">Replace</text>
<text x="17.8" y="129.8">Run</text>
<text x="17.8" y="131.8">a</text>
<text x="20.1" y="131.8">frequency</text>
<text x="22.5" y="129.8">the</text>
<text x="26.4" y="127.7">the</text>
<text x="26.7" y="129.8">companion</text>
<text x="30.5" y="131.8">sweep.</text>
<text x="30.6" y="127.7">dummy</text>
<text x="38.1" y="129.8">software</text>
<text x="38.4" y="127.7">load</text>
<text x="43.7" y="127.7">with</text>
<text x="47.3" y="129.8">to</text>
<text x="48.7" y="127.7">the</text>
<text x="50.3" y="129.8">perform</text>
<text x="52.8" y="127.7">DUT.</text>
<text x="17.8" y="149.8">C101,</text>
<text x="24.5" y="149.8">C102:</text>
<text x="31.1" y="149.8">Aluminum</text>
<text x="41.5" y="149.8">electrolytic,</text>
<text x="53.9" y="149.8">25V</text>
<text x="58.6" y="149.8">or</text>
<text x="61.7" y="149.8">higher.</text>
<text x="17.8" y="151.9">C103-C111:</text>
<text x="17.8" y="153.9">All</text>
<text x="17.8" y="156">RV101:</text>
<text x="21.4" y="153.9">resistors:</text>
<text x="25.5" y="156">10k</text>
<text x="30.2" y="156">multiturn</text>
<text x="30.9" y="151.9">Ceramic,</text>
<text x="31.4" y="153.9">1.4</text>
<text x="35.6" y="153.9">W, 1%</text>
<text x="40" y="156">trimpot.</text>
<text x="40.4" y="151.9">X7R</text>
<text x="42.6" y="153.9">metal</text>
<text x="45.2" y="151.9">or</text>
<text x="48.3" y="151.9">Y5V,</text>
<text x="49.1" y="153.9">film.</text>
<text x="53.5" y="151.9">25V</text>
<text x="58.2" y="151.9">or</text>
<text x="61.3" y="151.9">higher.</text>
<text x="205.7" y="177.8">NOTE: This</text>
<text x="205.7" y="179.8">high</text>
<text x="211" y="179.8">audio</text>
<text x="217.2" y="177.8">circuit</text>
<text x="217.3" y="179.8">frequencies</text>
<text x="224.4" y="177.8">failed</text>
<text x="229.5" y="179.8">because</text>
<text x="231" y="177.8">at</text>
<text x="22.9" y="180.6">POWER</text>
<text x="22.9" y="182.6">SUPPLY</text>
<text x="205.7" y="181.9">of</text>
<text x="205.7" y="183.9">input</text>
<text x="208.8" y="181.9">a</text>
<text x="211.1" y="181.9">phase</text>
<text x="211.7" y="183.9">and</text>
<text x="216.3" y="183.9">the</text>
<text x="217.8" y="181.9">shift</text>
<text x="220.4" y="183.9">current</text>
<text x="223.2" y="181.9">between</text>
<text x="228.4" y="183.9">monitor.</text>
<text x="232" y="181.9">its</text>
</g>
</svg>
